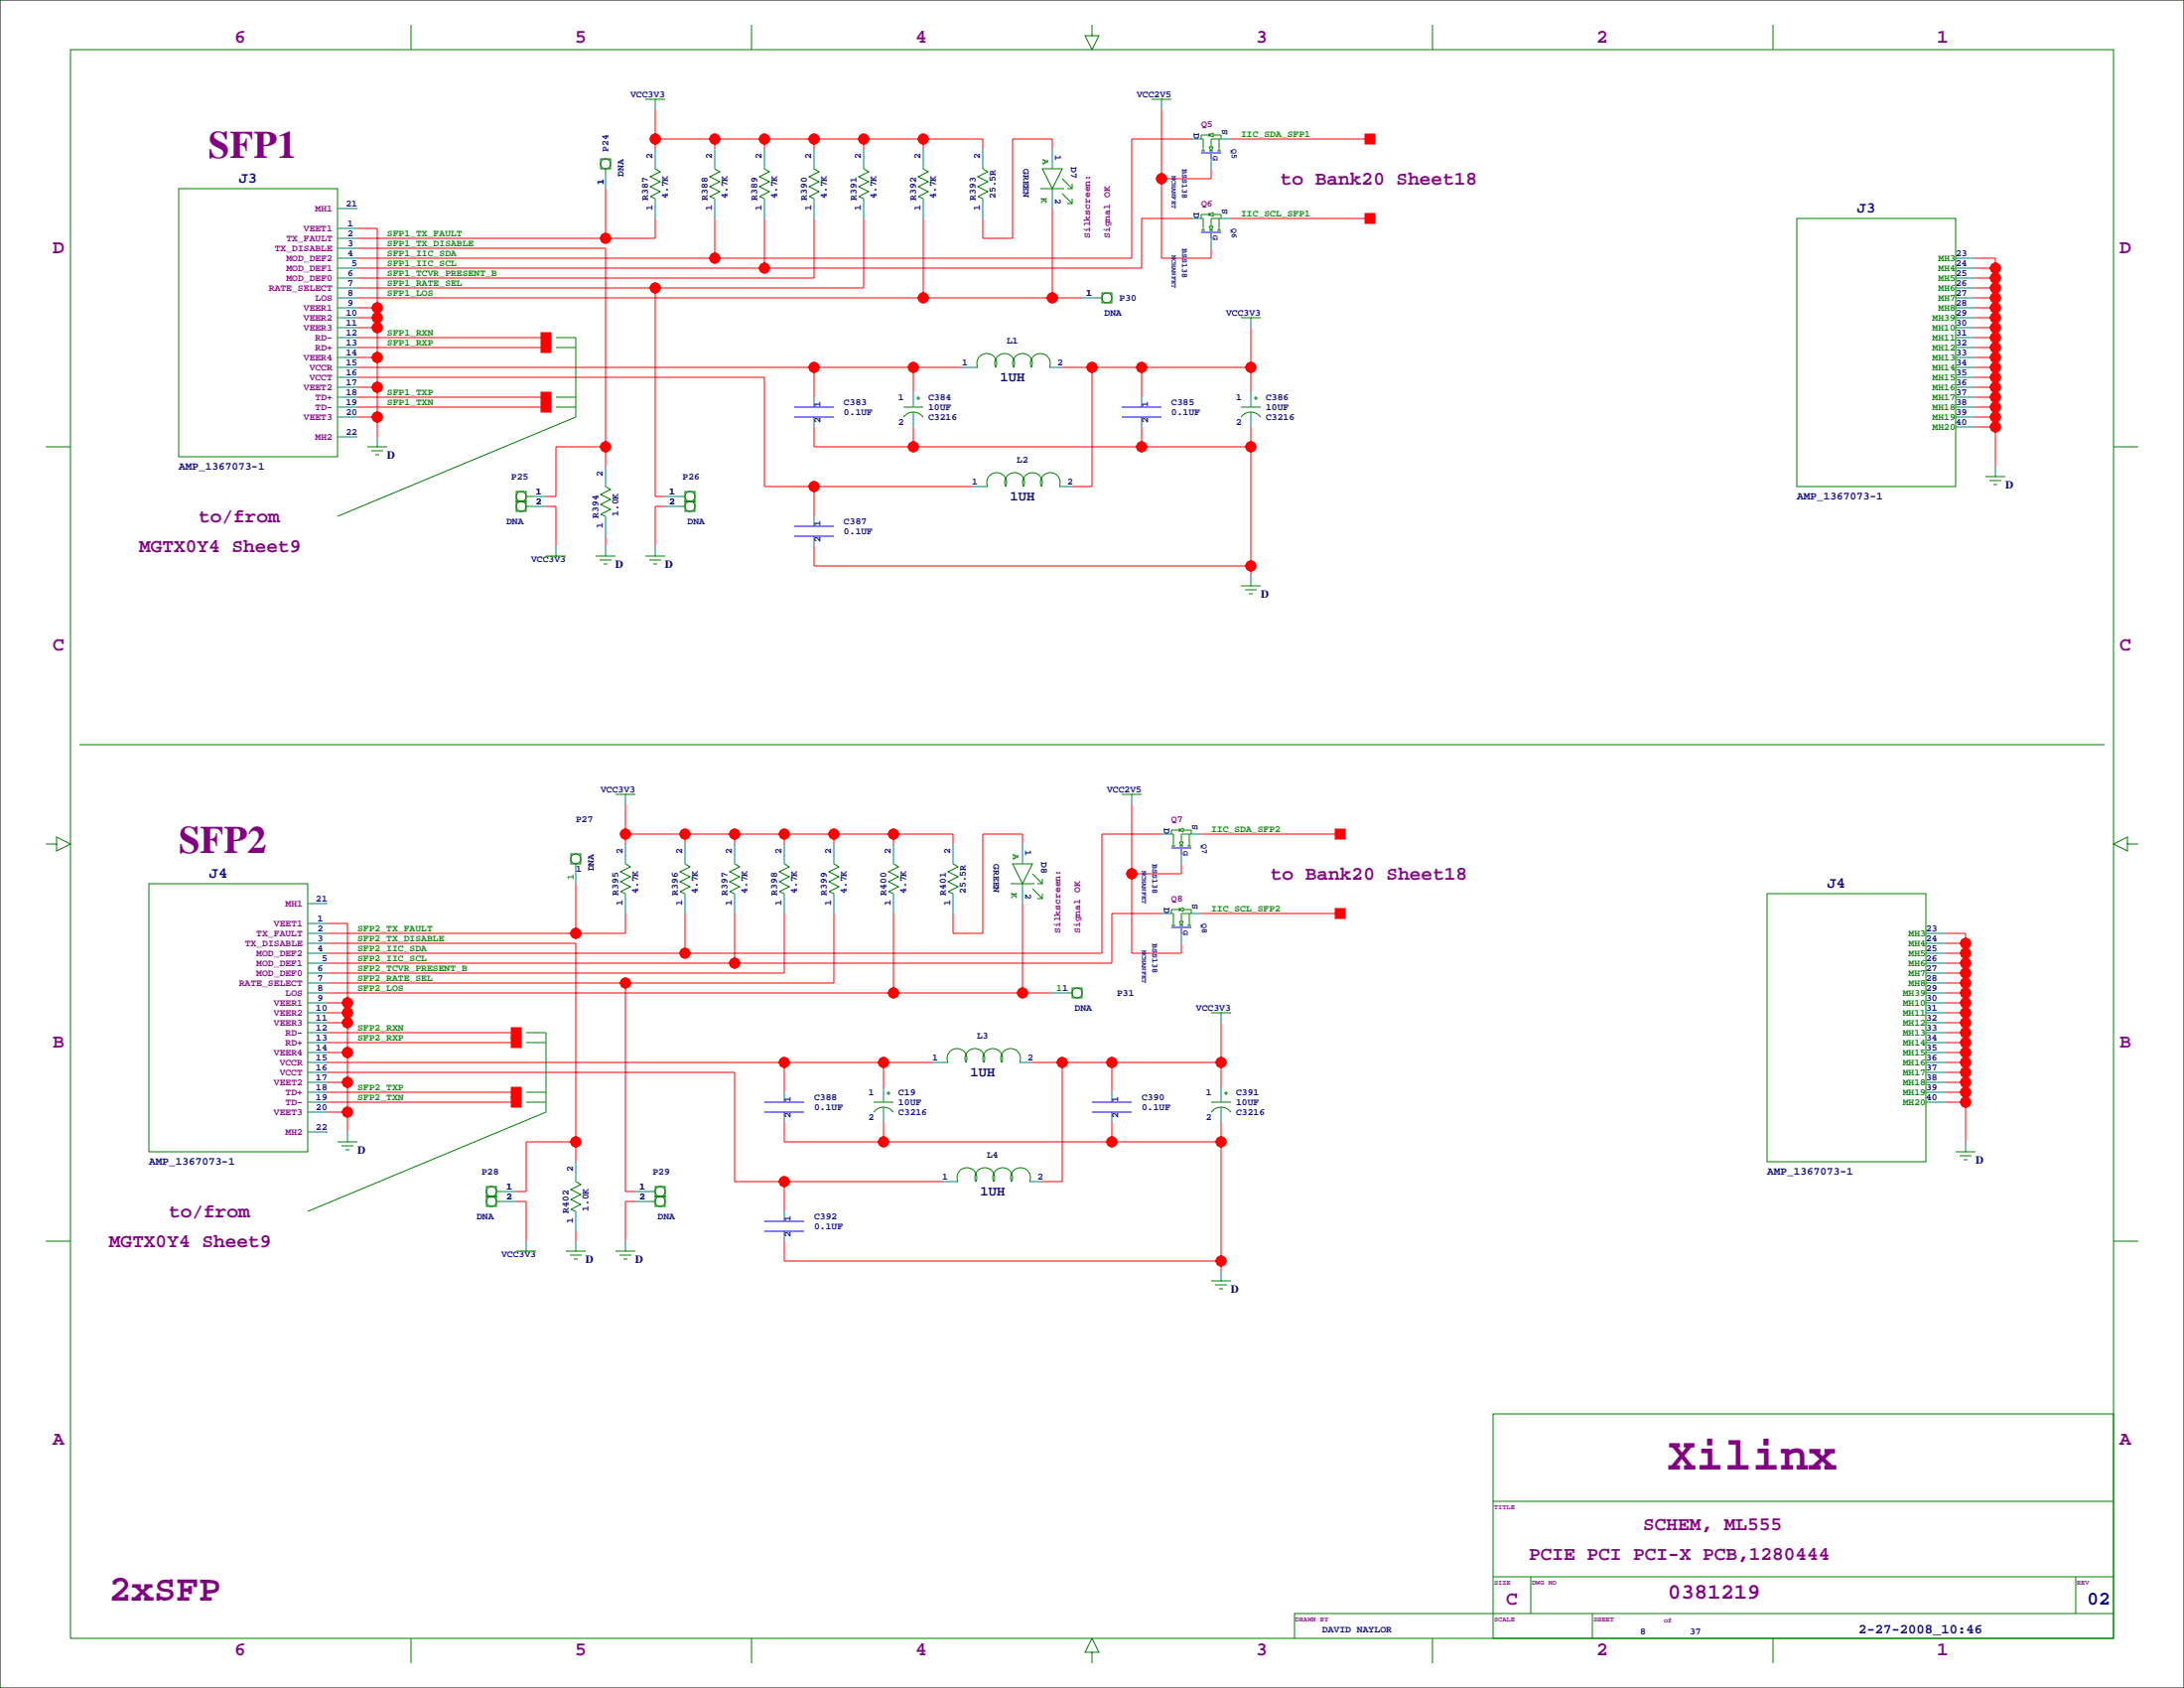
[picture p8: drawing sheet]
<svg xmlns="http://www.w3.org/2000/svg" width="559mm" height="432mm" viewBox="0 0 559 432" stroke-linecap="round" stroke-linejoin="round" font-family="sans-serif">
<path d="M0 0h558.8v431.8h-558.8z" fill="none" stroke="#000" stroke-width=".25"/>
<g fill="none" stroke="#f00" stroke-width=".25">
<path d="M167.6 35.6h83.9v2.5M167.6 27.9v10.2M182.9 35.6v2.5M195.6 35.6v2.5M208.3 35.6v2.5M221 35.6v2.5M236.2 35.6v2.5M269.2 38.1v-2.5h-10.1v25.4h-7.6v-5.1M297.2 27.9v38.1h12.7v-2.5M304.8 35.6h-15.2v30.4h-198.2M315 35.6h35.5M91.4 58.4h5.1v53.4"/>
<path d="M154.9 48.3v12.7M167.6 55.9v5.1h-76.2M182.9 55.9v10.1M195.6 55.9v12.7M208.3 55.9v15.2h-116.9M221 55.9v17.8h-129.6M236.2 55.9v20.3M269.2 53.3v22.9M304.8 55.9h-12.7v12.7h-200.7M309.9 43.2v2.5h-12.7M315 55.9h35.5M91.4 76.2h185.5"/>
<path d="M91.4 63.5h63.5v55.9M91.4 78.7h5.1M167.6 73.7v53.3h2.6M505.5 68.6h5M505.5 76.2h5M505.5 73.7h5M505.5 66h5v53.4M505.5 78.7h5M505.5 71.1h5M91.4 96.5h104.2v28h53.3M91.4 99.1h5.1M91.4 91.4h5.1"/>
<path d="M91.4 83.8h5.1M91.4 81.3h5.1M91.4 94h155M91.4 86.4h48.3M91.4 88.9h48.3M208.3 94v7.6M233.7 94v6.3M271.8 94h48.2M279.4 94v30.5h-5.1M292.1 94v7.6M320 83.8v16.5M505.5 99.1h5"/>
<path d="M505.5 91.4h5M505.5 83.8h5M505.5 81.3h5M505.5 94h5M505.5 86.4h5M505.5 88.9h5M505.5 96.5h5M91.4 106.7h5.1M91.4 101.6h48.3M91.4 104.1h48.3M154.9 114.3h-12.7v12.7h-2.5M208.3 109.2v5.1h111.7"/>
<path d="M233.7 109.2v5.1M292.1 109.2v5.1M320 109.2v38.1M505.5 106.7h5M505.5 101.6h5M505.5 104.1h5M505.5 109.2h5M139.7 129.5h2.5v10.2M154.9 137.2v2.5M170.2 129.5h-2.6v10.2M208.3 124.5v7.6M208.3 139.7v5.1h111.7"/>
<path d="M160 205.7v10.2M160 213.4h83.8v2.5M175.3 213.4v2.5M188 213.4v2.5M200.7 213.4v2.5M213.4 213.4v2.5M228.6 213.4v2.5M261.6 215.9v-2.5h-10.1v25.4h-7.7v-5.1M289.6 205.7v38.1h12.7v-2.5M297.2 213.4h-15.3v30.4h-198.1M307.3 213.4h35.6M83.8 236.2h5.1v53.4"/>
<path d="M147.3 226.1v12.7M160 233.7v5.1h-76.2M175.3 233.7v10.1M188 233.7v12.7M200.7 233.7v15.2h-116.9M213.4 233.7v17.8h-129.6M228.6 233.7v20.3M261.6 231.1v22.9M297.2 233.7h-12.7v12.7h-200.7M302.3 221v2.5h-12.7M307.3 233.7h35.6M497.8 238.8h5.1v53.3"/>
<path d="M83.8 241.3h63.5v55.9M83.8 259.1h5.1M83.8 256.5h5.1M83.8 254h185.4M160 251.5v53.3h2.6M497.8 243.8h5.1M497.8 259.1h5.1M497.8 256.5h5.1M497.8 241.3h5.1M497.8 246.4h5.1M497.8 251.5h5.1M497.8 254h5.1"/>
<path d="M497.8 248.9h5.1M83.8 274.3h104.2v28h53.3M83.8 276.9h5.1M83.8 269.2h5.1M83.8 261.6h5.1M83.8 271.8h155M83.8 264.2h48.3M83.8 266.7h48.3M83.8 279.4h48.3M200.7 271.8v7.6M226.1 271.8v6.3M264.2 271.8h48.2"/>
<path d="M271.8 271.8v30.5h-5.1M284.5 271.8v7.6M312.4 261.6v16.5M497.8 276.9h5.1M497.8 269.2h5.1M497.8 261.6h5.1M497.8 271.8h5.1M497.8 274.3h5.1M497.8 264.2h5.1M497.8 266.7h5.1M497.8 279.4h5.1M83.8 284.5h5.1"/>
<path d="M83.8 281.9h48.3M147.3 292.1h-12.7v12.7h-2.5M200.7 287v5.1h111.7M226.1 287v5.1M284.5 287v5.1M312.4 287v38.1M497.8 281.9h5.1M132.1 307.3h2.5v10.2M147.3 315v2.5M162.6 307.3h-2.6v10.2M200.7 302.3v7.6M200.7 317.5v5.1h111.7"/>
<circle cx="167.6" cy="35.6" r="1.27"/>
<circle cx="182.9" cy="35.6" r="1.27"/>
<circle cx="195.6" cy="35.6" r="1.27"/>
<circle cx="208.3" cy="35.6" r="1.27"/>
<circle cx="221" cy="35.6" r="1.27"/>
<circle cx="236.2" cy="35.6" r="1.27"/>
<circle cx="297.2" cy="45.7" r="1.27"/>
<circle cx="96.5" cy="78.7" r="1.27"/>
<circle cx="154.9" cy="61" r="1.27"/>
<circle cx="167.6" cy="73.7" r="1.27"/>
<circle cx="182.9" cy="66" r="1.27"/>
<circle cx="195.6" cy="68.6" r="1.27"/>
<circle cx="236.2" cy="76.2" r="1.27"/>
<circle cx="269.2" cy="76.2" r="1.27"/>
<circle cx="510.5" cy="78.7" r="1.27"/>
<circle cx="510.5" cy="73.7" r="1.27"/>
<circle cx="510.5" cy="71.1" r="1.27"/>
<circle cx="510.5" cy="76.2" r="1.27"/>
<circle cx="510.5" cy="68.6" r="1.27"/>
<circle cx="96.5" cy="91.4" r="1.27"/>
<circle cx="96.5" cy="81.3" r="1.27"/>
<circle cx="96.5" cy="83.8" r="1.27"/>
<circle cx="96.5" cy="99.1" r="1.27"/>
<circle cx="208.3" cy="94" r="1.27"/>
<circle cx="233.7" cy="94" r="1.27"/>
<circle cx="279.4" cy="94" r="1.27"/>
<circle cx="292.1" cy="94" r="1.27"/>
<circle cx="320" cy="94" r="1.27"/>
<circle cx="510.5" cy="81.3" r="1.27"/>
<circle cx="510.5" cy="91.4" r="1.27"/>
<circle cx="510.5" cy="94" r="1.27"/>
<circle cx="510.5" cy="99.1" r="1.27"/>
<circle cx="510.5" cy="86.4" r="1.27"/>
<circle cx="510.5" cy="83.8" r="1.27"/>
<circle cx="510.5" cy="96.5" r="1.27"/>
<circle cx="510.5" cy="88.9" r="1.27"/>
<circle cx="96.5" cy="106.7" r="1.27"/>
<circle cx="154.9" cy="114.3" r="1.27"/>
<circle cx="233.7" cy="114.3" r="1.27"/>
<circle cx="292.1" cy="114.3" r="1.27"/>
<circle cx="320" cy="114.3" r="1.27"/>
<circle cx="510.5" cy="104.1" r="1.27"/>
<circle cx="510.5" cy="106.7" r="1.27"/>
<circle cx="510.5" cy="109.2" r="1.27"/>
<circle cx="510.5" cy="101.6" r="1.27"/>
<circle cx="208.3" cy="124.5" r="1.27"/>
<circle cx="320" cy="144.8" r="1.27"/>
<circle cx="160" cy="213.4" r="1.27"/>
<circle cx="175.3" cy="213.4" r="1.27"/>
<circle cx="188" cy="213.4" r="1.27"/>
<circle cx="200.7" cy="213.4" r="1.27"/>
<circle cx="213.4" cy="213.4" r="1.27"/>
<circle cx="228.6" cy="213.4" r="1.27"/>
<circle cx="147.3" cy="238.8" r="1.27"/>
<circle cx="289.6" cy="223.5" r="1.27"/>
<circle cx="88.9" cy="259.1" r="1.27"/>
<circle cx="88.9" cy="256.5" r="1.27"/>
<circle cx="160" cy="251.5" r="1.27"/>
<circle cx="175.3" cy="243.8" r="1.27"/>
<circle cx="188" cy="246.4" r="1.27"/>
<circle cx="228.6" cy="254" r="1.27"/>
<circle cx="261.6" cy="254" r="1.27"/>
<circle cx="502.9" cy="246.4" r="1.27"/>
<circle cx="502.9" cy="243.8" r="1.27"/>
<circle cx="502.9" cy="254" r="1.27"/>
<circle cx="502.9" cy="259.1" r="1.27"/>
<circle cx="502.9" cy="248.9" r="1.27"/>
<circle cx="502.9" cy="256.5" r="1.27"/>
<circle cx="502.9" cy="251.5" r="1.27"/>
<circle cx="502.9" cy="241.3" r="1.27"/>
<circle cx="88.9" cy="261.6" r="1.27"/>
<circle cx="88.9" cy="269.2" r="1.27"/>
<circle cx="88.9" cy="276.9" r="1.27"/>
<circle cx="200.7" cy="271.8" r="1.27"/>
<circle cx="226.1" cy="271.8" r="1.27"/>
<circle cx="271.8" cy="271.8" r="1.27"/>
<circle cx="284.5" cy="271.8" r="1.27"/>
<circle cx="312.4" cy="271.8" r="1.27"/>
<circle cx="502.9" cy="266.7" r="1.27"/>
<circle cx="502.9" cy="271.8" r="1.27"/>
<circle cx="502.9" cy="261.6" r="1.27"/>
<circle cx="502.9" cy="279.4" r="1.27"/>
<circle cx="502.9" cy="274.3" r="1.27"/>
<circle cx="502.9" cy="269.2" r="1.27"/>
<circle cx="502.9" cy="276.9" r="1.27"/>
<circle cx="502.9" cy="264.2" r="1.27"/>
<circle cx="88.9" cy="284.5" r="1.27"/>
<circle cx="147.3" cy="292.1" r="1.27"/>
<circle cx="226.1" cy="292.1" r="1.27"/>
<circle cx="284.5" cy="292.1" r="1.27"/>
<circle cx="312.4" cy="292.1" r="1.27"/>
<circle cx="502.9" cy="281.9" r="1.27"/>
<circle cx="200.7" cy="302.3" r="1.27"/>
<circle cx="312.4" cy="322.6" r="1.27"/>
</g>
<g fill="#f00" stroke="#f00" stroke-width=".25">
<path d="M138.4 85.1h2.6v2.5h-2.6z" fill-rule="evenodd"/>
<path d="M138.4 87.6h2.6v2.6h-2.6z" fill-rule="evenodd"/>
<path d="M138.4 100.3h2.6v2.6h-2.6z" fill-rule="evenodd"/>
<path d="M138.4 102.9h2.6v2.5h-2.6z" fill-rule="evenodd"/>
<path d="M130.8 262.9h2.5v2.5h-2.5z" fill-rule="evenodd"/>
<path d="M130.8 265.4h2.5v2.6h-2.5z" fill-rule="evenodd"/>
<path d="M130.8 278.1h2.5v2.6h-2.5z" fill-rule="evenodd"/>
<path d="M130.8 280.7h2.5v2.5h-2.5z" fill-rule="evenodd"/>
<path d="M349.2 34.3h2.6v2.5h-2.6z" fill-rule="evenodd"/>
<path d="M349.2 54.6h2.6v2.5h-2.6z" fill-rule="evenodd"/>
<path d="M341.6 212.1h2.6v2.5h-2.6z" fill-rule="evenodd"/>
<path d="M341.6 232.4h2.6v2.5h-2.6z" fill-rule="evenodd"/>
<circle cx="195.6" cy="68.6" r="1.27"/>
<circle cx="228.6" cy="213.4" r="1.27"/>
<circle cx="213.4" cy="213.4" r="1.27"/>
<circle cx="200.7" cy="213.4" r="1.27"/>
<circle cx="188" cy="213.4" r="1.27"/>
<circle cx="160" cy="213.4" r="1.27"/>
<circle cx="175.3" cy="213.4" r="1.27"/>
<circle cx="289.6" cy="223.5" r="1.27"/>
<circle cx="226.1" cy="292.1" r="1.27"/>
<circle cx="284.5" cy="292.1" r="1.27"/>
<circle cx="312.4" cy="292.1" r="1.27"/>
<circle cx="312.4" cy="322.6" r="1.27"/>
<circle cx="88.9" cy="284.5" r="1.27"/>
<circle cx="88.9" cy="276.9" r="1.27"/>
<circle cx="88.9" cy="269.2" r="1.27"/>
<circle cx="88.9" cy="261.6" r="1.27"/>
<circle cx="88.9" cy="259.1" r="1.27"/>
<circle cx="88.9" cy="256.5" r="1.27"/>
<circle cx="271.8" cy="271.8" r="1.27"/>
<circle cx="284.5" cy="271.8" r="1.27"/>
<circle cx="312.4" cy="271.8" r="1.27"/>
<circle cx="226.1" cy="271.8" r="1.27"/>
<circle cx="200.7" cy="271.8" r="1.27"/>
<circle cx="200.7" cy="302.3" r="1.27"/>
<circle cx="236.2" cy="35.6" r="1.27"/>
<circle cx="221" cy="35.6" r="1.27"/>
<circle cx="208.3" cy="35.6" r="1.27"/>
<circle cx="195.6" cy="35.6" r="1.27"/>
<circle cx="182.9" cy="35.6" r="1.27"/>
<circle cx="167.6" cy="35.6" r="1.27"/>
<circle cx="236.2" cy="76.2" r="1.27"/>
<circle cx="269.2" cy="76.2" r="1.27"/>
<circle cx="167.6" cy="73.7" r="1.27"/>
<circle cx="154.9" cy="61" r="1.27"/>
<circle cx="297.2" cy="45.7" r="1.27"/>
<circle cx="182.9" cy="66" r="1.27"/>
<circle cx="320" cy="144.8" r="1.27"/>
<circle cx="320" cy="114.3" r="1.27"/>
<circle cx="292.1" cy="114.3" r="1.27"/>
<circle cx="233.7" cy="114.3" r="1.27"/>
<circle cx="96.5" cy="106.7" r="1.27"/>
<circle cx="96.5" cy="99.1" r="1.27"/>
<circle cx="96.5" cy="91.4" r="1.27"/>
<circle cx="96.5" cy="83.8" r="1.27"/>
<circle cx="96.5" cy="81.3" r="1.27"/>
<circle cx="96.5" cy="78.7" r="1.27"/>
<circle cx="320" cy="94" r="1.27"/>
<circle cx="279.4" cy="94" r="1.27"/>
<circle cx="292.1" cy="94" r="1.27"/>
<circle cx="233.7" cy="94" r="1.27"/>
<circle cx="208.3" cy="94" r="1.27"/>
<circle cx="154.9" cy="114.3" r="1.27"/>
<circle cx="208.3" cy="124.5" r="1.27"/>
<circle cx="147.3" cy="238.8" r="1.27"/>
<circle cx="147.3" cy="292.1" r="1.27"/>
<circle cx="175.3" cy="243.8" r="1.27"/>
<circle cx="188" cy="246.4" r="1.27"/>
<circle cx="160" cy="251.5" r="1.27"/>
<circle cx="228.6" cy="254" r="1.27"/>
<circle cx="261.6" cy="254" r="1.27"/>
<circle cx="510.5" cy="68.6" r="1.27"/>
<circle cx="510.5" cy="71.1" r="1.27"/>
<circle cx="510.5" cy="109.2" r="1.27"/>
<circle cx="510.5" cy="106.7" r="1.27"/>
<circle cx="510.5" cy="104.1" r="1.27"/>
<circle cx="510.5" cy="101.6" r="1.27"/>
<circle cx="510.5" cy="99.1" r="1.27"/>
<circle cx="510.5" cy="96.5" r="1.27"/>
<circle cx="510.5" cy="94" r="1.27"/>
<circle cx="510.5" cy="91.4" r="1.27"/>
<circle cx="510.5" cy="88.9" r="1.27"/>
<circle cx="510.5" cy="86.4" r="1.27"/>
<circle cx="510.5" cy="83.8" r="1.27"/>
<circle cx="510.5" cy="81.3" r="1.27"/>
<circle cx="510.5" cy="78.7" r="1.27"/>
<circle cx="510.5" cy="76.2" r="1.27"/>
<circle cx="510.5" cy="73.7" r="1.27"/>
<circle cx="502.9" cy="241.3" r="1.27"/>
<circle cx="502.9" cy="243.8" r="1.27"/>
<circle cx="502.9" cy="246.4" r="1.27"/>
<circle cx="502.9" cy="281.9" r="1.27"/>
<circle cx="502.9" cy="279.4" r="1.27"/>
<circle cx="502.9" cy="276.9" r="1.27"/>
<circle cx="502.9" cy="274.3" r="1.27"/>
<circle cx="502.9" cy="271.8" r="1.27"/>
<circle cx="502.9" cy="269.2" r="1.27"/>
<circle cx="502.9" cy="266.7" r="1.27"/>
<circle cx="502.9" cy="264.2" r="1.27"/>
<circle cx="502.9" cy="261.6" r="1.27"/>
<circle cx="502.9" cy="259.1" r="1.27"/>
<circle cx="502.9" cy="256.5" r="1.27"/>
<circle cx="502.9" cy="254" r="1.27"/>
<circle cx="502.9" cy="251.5" r="1.27"/>
<circle cx="502.9" cy="248.9" r="1.27"/>
</g>
<g fill="none" stroke="#008080" stroke-width=".25">
<path d="M167.6 25.4v2.5M167.6 38.1v5.1M182.9 38.1v5.1M195.6 38.1v5.1M208.3 38.1v5.1M221 38.1v5.1M236.2 38.1v5.1M251.5 38.1v5.1M269.2 38.1v5.1M297.2 25.4v2.5M304.8 35.6h2.5M312.4 35.6h2.6"/>
<path d="M86.4 58.4h5M86.4 53.3h5M154.9 44.4v3.9M167.6 50.8v5.1M182.9 50.8v5.1M195.6 50.8v5.1M208.3 50.8v5.1M221 50.8v5.1M236.2 50.8v5.1M251.5 50.8v5.1M269.2 48.3v5M304.8 55.9h2.5"/>
<path d="M309.9 40.6v2.6M312.4 55.9h2.6M86.4 76.2h5M86.4 63.5h5M86.4 66h5M86.4 61h5M86.4 68.6h5M86.4 71.1h5M86.4 73.7h5M86.4 78.7h5M276.9 76.2h3.8M309.9 61v2.5"/>
<path d="M500.4 76.2h5.1M500.4 66h5.1M500.4 68.6h5.1M500.4 71.1h5.1M500.4 73.7h5.1M500.4 78.7h5.1M86.4 94h5M86.4 81.3h5M86.4 83.8h5M86.4 86.4h5M86.4 88.9h5M86.4 91.4h5"/>
<path d="M86.4 96.5h5M86.4 99.1h5M246.4 94h3.5M268.7 94h3.1M320 81.3v2.5M500.4 94h5.1M500.4 81.3h5.1M500.4 83.8h5.1M500.4 86.4h5.1M500.4 88.9h5.1M500.4 91.4h5.1M500.4 96.5h5.1"/>
<path d="M500.4 99.1h5.1M86.4 101.6h5M86.4 104.1h5M86.4 106.7h5M86.4 111.8h5M96.5 111.8v2.5M154.9 119.4v5.1M208.3 101.6v2.5M208.3 106.7v2.5M233.7 100.3v3.8M233.7 105.4v3.8M292.1 101.6v2.5"/>
<path d="M292.1 106.7v2.5M320 100.3v3.8M320 105.4v3.8M500.4 101.6h5.1M500.4 104.1h5.1M500.4 106.7h5.1M500.4 109.2h5.1M510.5 119.4v2.5M135.9 127h3.8M135.9 129.5h3.8M142.2 139.7v2.5M154.9 132.1v5.1"/>
<path d="M154.9 139.7v2.5M167.6 139.7v2.5M170.2 127h3.8M170.2 129.5h3.8M208.3 132.1v2.5M208.3 137.2v2.5M248.9 124.5h3.6M271.3 124.5h3M320 147.3v2.6M160 203.2v2.5M160 215.9v5.1M175.3 215.9v5.1"/>
<path d="M188 215.9v5.1M200.7 215.9v5.1M213.4 215.9v5.1M228.6 215.9v5.1M243.8 215.9v5.1M261.6 215.9v5.1M289.6 203.2v2.5M297.2 213.4h2.5M302.3 218.4v2.6M304.8 213.4h2.5M78.7 238.8h5.1M78.7 236.2h5.1"/>
<path d="M78.7 231.1h5.1M147.3 222.2v3.9M160 228.6v5.1M175.3 228.6v5.1M188 228.6v5.1M200.7 228.6v5.1M213.4 228.6v5.1M228.6 228.6v5.1M243.8 228.6v5.1M261.6 226.1v5M297.2 233.7h2.5M302.3 238.8v2.5"/>
<path d="M304.8 233.7h2.5M492.8 238.8h5M78.7 241.3h5.1M78.7 243.8h5.1M78.7 246.4h5.1M78.7 248.9h5.1M78.7 251.5h5.1M78.7 254h5.1M78.7 256.5h5.1M78.7 259.1h5.1M269.2 254h3.8M312.4 259.1v2.5"/>
<path d="M492.8 241.3h5M492.8 243.8h5M492.8 246.4h5M492.8 248.9h5M492.8 251.5h5M492.8 254h5M492.8 256.5h5M492.8 259.1h5M78.7 261.6h5.1M78.7 264.2h5.1M78.7 266.7h5.1M78.7 269.2h5.1"/>
<path d="M78.7 271.8h5.1M78.7 274.3h5.1M78.7 276.9h5.1M78.7 279.4h5.1M200.7 279.4v2.5M226.1 278.1v3.8M238.8 271.8h3.5M261.1 271.8h3.1M284.5 279.4v2.5M312.4 278.1v3.8M492.8 261.6h5M492.8 264.2h5"/>
<path d="M492.8 266.7h5M492.8 269.2h5M492.8 271.8h5M492.8 274.3h5M492.8 276.9h5M492.8 279.4h5M78.7 281.9h5.1M78.7 284.5h5.1M78.7 289.6h5.1M88.9 289.6v2.5M147.3 297.2v5.1M200.7 284.5v2.5"/>
<path d="M226.1 283.2v3.8M284.5 284.5v2.5M312.4 283.2v3.8M492.8 281.9h5M502.9 292.1v2.5M128.3 304.8h3.8M128.3 307.3h3.8M134.6 317.5v2.5M147.3 309.9v5.1M147.3 317.5v2.5M160 317.5v2.5M162.6 304.8h3.8"/>
<path d="M162.6 307.3h3.8M200.7 309.9v2.5M200.7 315v2.5M241.3 302.3h3.6M263.7 302.3h3M312.4 325.1v2.6"/>
</g>
<g fill="none" stroke="#008000" stroke-width=".25">
<path d="M18 12.7h522.8v406.4h-522.8zM105.2 6.3v6.4M192.3 6.3v6.4M279.4 6.3v2.8h1.8l-1.8 3.6-1.8-3.6h1.8M366.5 6.3v6.4M453.6 6.3v6.4M165.1 25.4h5.1M167.6 25.4h.1M294.6 25.4h5.1M297.2 25.4h.1M307.3 38.6h1.1M309.4 34.5h-2.1v1.1h.5v3"/>
<path d="M309.4 37.6h1l-.5 1zM309.4 34.5l1-.5v1.1zM309.4 34v1.1M309.4 38.6h1M310.4 34.5h2v1.1h-2.5v2M311.4 38.6h1M311.9 35.6v3M45.7 48.3h40.7v68.5h-40.7zM153.7 40.6h2.5v2.6h-2.5zM154.9 43.2v1.2M167.6 43.2l1.3 .7-2.5 1.3 2.5 1.3-2.5 1.3 2.5 1.2-2.5 1.3 1.2 .5M182.9 43.2l1.2 .7-2.5 1.3 2.5 1.3-2.5 1.3 2.5 1.2-2.5 1.3 1.3 .5"/>
<path d="M195.6 43.2l1.2 .7-2.5 1.3 2.5 1.3-2.5 1.3 2.5 1.2-2.5 1.3 1.3 .5M208.3 43.2l1.2 .7-2.5 1.3 2.5 1.3-2.5 1.3 2.5 1.2-2.5 1.3 1.3 .5M221 43.2l1.2 .7-2.5 1.3 2.5 1.3-2.5 1.3 2.5 1.2-2.5 1.3 1.3 .5M236.2 43.2l1.3 .7-2.6 1.3 2.6 1.3-2.6 1.3 2.6 1.2-2.6 1.3 1.3 .5M251.5 43.2l1.2 .7-2.5 1.3 2.5 1.3-2.5 1.3 2.5 1.2-2.5 1.3 1.3 .5M266.2 48.3h6.1M266.7 43.2h5.1l-2.6 5.1zM271.8 45.7l2.5 2.6M271.8 49.5l2.5 2.6M274.3 47v1.3h-1.3M274.3 50.8v1.3h-1.3M307.3 58.9h1.1"/>
<path d="M309.4 54.9h-2.1v1h.5v3M309.4 54.9l1-.5v1zM309.4 54.4v1M309.4 57.9h1l-.5 1zM309.4 58.9h1M310.4 54.9h2v1h-2.5v2M311.4 58.9h1M311.9 55.9v3M459.7 55.9h40.7v68.6h-40.7zM280.7 76.2h1.2M281.9 74.9h2.6v2.6h-2.6zM142.2 86.4h5.1v20.3l-60.9 25.4"/>
<path d="M142.2 88.9h5.1M249.9 94h.3M250.2 94a2.54 2.54 0 0 1 2.3-3.6 2.54 2.54 0 0 1 2.3 3.6M254.7 94a2.54 2.54 0 0 1 2.3-3.6 2.54 2.54 0 0 1 2.4 3.6M259.3 94a2.54 2.54 0 0 1 2.3-3.6 2.54 2.54 0 0 1 2.3 3.6M263.9 94a2.54 2.54 0 0 1 2.3-3.6 2.54 2.54 0 0 1 2.3 3.6M268.5 94h.2M317.5 81.3h5.1M320 81.3h.1M11.7 114.3h6.3M94 114.3h5.1M95 115.3h3"/>
<path d="M96 116.3h1M96.5 114.3h.1M142.2 104.1h5.1M142.2 101.6h5.1M231.1 104.1h5.1M231.2 106.7a3 3 0 0 1 5 0M234.4 101.9h1.1M234.9 101.3v1.1M317.5 104.1h5.1M317.5 106.7a3 3 0 0 1 5 0M320.8 101.9h1M321.3 101.3v1.1"/>
<path d="M540.8 114.3h6.3M132.1 128.3h2.5v2.5h-2.5zM132.1 125.7h2.5v2.6h-2.5zM134.6 129.5h1.3M134.6 127h1.3M154.9 124.5l1.3 .7-2.5 1.3 2.5 1.3-2.5 1.2 2.5 1.3-2.5 1.3 1.2 .5M174 129.5h1.3M174 127h1.3M175.3 128.3h2.5v2.5h-2.5zM175.3 125.7h2.5v2.6h-2.5zM252.5 124.5h.2M252.7 124.5a2.54 2.54 0 0 1 2.3-3.6 2.54 2.54 0 0 1 2.3 3.6"/>
<path d="M257.3 124.5a2.54 2.54 0 0 1 2.3-3.6 2.54 2.54 0 0 1 2.3 3.6M261.8 124.5a2.54 2.54 0 0 1 2.4-3.6 2.54 2.54 0 0 1 2.3 3.6M266.4 124.5a2.54 2.54 0 0 1 2.3-3.6 2.54 2.54 0 0 1 2.4 3.6M271 124.5h.3M508 121.9h5.1M509 122.9h3.1M510 124h1M510.5 121.9h.1M139.7 142.2h5.1M142.2 142.2h.1M152.4 142.2h5.1M153.4 143.3h3.1"/>
<path d="M154.4 144.3h1M154.9 142.2h.1M165.1 142.2h5.1M166.1 143.3h3.1M167.1 144.3h1M167.6 142.2h.1M317.5 149.9h5.1M318.5 150.9h3.1M319.5 151.9h1M320 149.9h.1M20.3 190.5h518.2M11.7 215.9h2.8v-1.8l3.5 1.8-3.5 1.8v-1.8"/>
<path d="M146 218.4h2.6v2.6h-2.6zM157.5 203.2h5.1M160 203.2h.1M287 203.2h5.1M289.6 203.2h.1M299.7 216.4h1M301.8 212.3h-2.1v1.1h.5v3M301.8 215.4h1l-.5 1zM301.8 212.3l1-.5v1.1zM301.8 211.8v1.1M301.8 216.4h1M302.8 212.3h2v1.1h-2.5v2"/>
<path d="M303.8 216.4h1M304.3 213.4v3M544.3 215.9v-1.8l-3.5 1.8 3.5 1.8v-1.8h2.8M38.1 226.1h40.6v68.5h-40.6zM147.3 221v1.2M160 221l1.3 .7-2.6 1.3 2.6 1.3-2.6 1.3 2.6 1.2-2.6 1.3 1.3 .5M175.3 221l1.2 .7-2.5 1.3 2.5 1.3-2.5 1.3 2.5 1.2-2.5 1.3 1.3 .5M188 221l1.2 .7-2.5 1.3 2.5 1.3-2.5 1.3 2.5 1.2-2.5 1.3 1.3 .5M200.7 221l1.2 .7-2.5 1.3 2.5 1.3-2.5 1.3 2.5 1.2-2.5 1.3 1.3 .5M213.4 221l1.2 .7-2.5 1.3 2.5 1.3-2.5 1.3 2.5 1.2-2.5 1.3 1.3 .5M228.6 221l1.3 .7-2.6 1.3 2.6 1.3-2.6 1.3 2.6 1.2-2.6 1.3 1.3 .5M243.8 221l1.3 .7-2.5 1.3 2.5 1.3-2.5 1.3 2.5 1.2-2.5 1.3 1.2 .5"/>
<path d="M258.6 226.1h6.1M259.1 221h5.1l-2.6 5.1zM264.2 223.5l2.5 2.6M264.2 227.3l2.5 2.6M266.7 224.8v1.3h-1.3M266.7 228.6v1.3h-1.3M299.7 236.7h1M301.8 232.7h-2.1v1h.5v3M301.8 232.7l1-.5v1zM301.8 232.2v1M301.8 235.7h1l-.5 1zM301.8 236.7h1"/>
<path d="M302.8 232.7h2v1h-2.5v2M303.8 236.7h1M304.3 233.7v3M452.1 228.6h40.7v68.6h-40.7zM273 254h1.3M274.3 252.7h2.6v2.6h-2.6zM309.9 259.1h5.1M312.4 259.1h.1M134.6 264.2h5.1v20.3l-61 25.4M134.6 266.7h5.1M134.6 279.4h5.1M226.8 279.7h1"/>
<path d="M227.3 279.1v1.1M242.3 271.8h.3M242.5 271.8a2.54 2.54 0 0 1 2.4-3.6 2.54 2.54 0 0 1 2.3 3.6M247.1 271.8a2.54 2.54 0 0 1 2.3-3.6 2.54 2.54 0 0 1 2.3 3.6M251.7 271.8a2.54 2.54 0 0 1 2.3-3.6 2.54 2.54 0 0 1 2.3 3.6M256.3 271.8a2.54 2.54 0 0 1 2.3-3.6 2.54 2.54 0 0 1 2.3 3.6M260.9 271.8h.2M313.2 279.7h1M313.7 279.1v1.1M86.4 292.1h5M87.4 293.1h3M88.4 294.1h1"/>
<path d="M88.9 292.1h.1M134.6 281.9h5.1M223.5 281.9h5.1M223.6 284.5a3 3 0 0 1 5 0M309.9 281.9h5.1M309.9 284.5a3 3 0 0 1 5 0M500.4 294.6h5.1M501.4 295.7h3M502.4 296.7h1M502.9 294.6h.1M11.7 317.5h6.3M124.5 306.1h2.5v2.5h-2.5z"/>
<path d="M124.5 303.5h2.5v2.6h-2.5zM127 307.3h1.3M127 304.8h1.3M147.3 302.3l1.3 .7-2.6 1.3 2.6 1.3-2.6 1.2 2.6 1.3-2.6 1.3 1.3 .5M166.4 307.3h1.2M166.4 304.8h1.2M167.6 306.1h2.6v2.5h-2.6zM167.6 303.5h2.6v2.6h-2.6zM244.9 302.3h.2M245.1 302.3a2.54 2.54 0 0 1 2.3-3.6 2.54 2.54 0 0 1 2.3 3.6M249.6 302.3a2.54 2.54 0 0 1 2.4-3.6 2.54 2.54 0 0 1 2.3 3.6M254.2 302.3a2.54 2.54 0 0 1 2.3-3.6 2.54 2.54 0 0 1 2.4 3.6"/>
<path d="M258.8 302.3a2.54 2.54 0 0 1 2.3-3.6 2.54 2.54 0 0 1 2.3 3.6M263.4 302.3h.3M540.8 317.5h6.3M132.1 320h5.1M134.6 320h.1M144.8 320h5.1M145.8 321.1h3M146.8 322.1h1M147.3 320h.1M157.5 320h5.1M158.5 321.1h3M159.5 322.1h1"/>
<path d="M160 320h.1M309.9 327.7h5.1M310.9 328.7h3M311.9 329.7h1M312.4 327.7h.1M382 361.7h158.8v57.4h-158.8zM382 384h158.8M105.2 419.1v6.3M192.3 419.1v6.3M366.5 419.1v6.3M382 403.4h158.8M391.7 403.4v9.3"/>
<path d="M407.4 412.7v6.4M453.6 419.1v6.3M531.1 403.4v9.3M540.8 412.7h-209.6v6.4M279.4 422.7h1.8l-1.8-3.6-1.8 3.6h1.8v2.7"/>
<circle cx="154.9" cy="41.9" r="1.27"/>
<circle cx="283.2" cy="76.2" r="1.27"/>
<circle cx="133.3" cy="129.5" r="1.27"/>
<circle cx="133.3" cy="127" r="1.27"/>
<circle cx="176.5" cy="129.5" r="1.27"/>
<circle cx="176.5" cy="127" r="1.27"/>
<circle cx="147.3" cy="219.7" r="1.27"/>
<circle cx="275.6" cy="254" r="1.27"/>
<circle cx="125.7" cy="304.8" r="1.27"/>
<circle cx="125.7" cy="307.3" r="1.27"/>
<circle cx="168.9" cy="304.8" r="1.27"/>
<circle cx="168.9" cy="307.3" r="1.27"/>
</g>
<g fill="none" stroke="#00f" stroke-width=".25">
<path d="M307.3 39.1h5.1M309.9 39.1v1.5M307.3 59.4h5.1M309.9 59.4v1.6M203.2 104.1h10.2M203.2 106.7h10.2M287 104.1h10.2M287 106.7h10.2M203.2 134.6h10.2M203.2 137.2h10.2M299.7 216.9h5.1M302.3 216.9v1.5"/>
<path d="M299.7 237.2h5.1M302.3 237.2v1.6M195.6 281.9h10.1M195.6 284.5h10.1M279.4 281.9h10.2M279.4 284.5h10.2M195.6 312.4h10.1M195.6 315h10.1"/>
</g>
<text font-size="12" fill="#800080" x="426.7" y="376">Xilinx</text>
<g font-size="9.9" fill="#800080">
<text x="53.3" y="40.3">SFP1</text>
<text x="45.7" y="218.1">SFP2</text>
</g>
<text font-size="9.5" fill="#800080" x="27.9" y="409.5">2xSFP</text>
<text font-size="5.6" fill="#800080" x="426.7" y="409.1">0381219</text>
<g font-size="4.9" fill="#800080">
<text x="60" y="11">6</text>
<text x="147.1" y="11">5</text>
<text x="234.2" y="11">4</text>
<text x="321.4" y="11">3</text>
<text x="408.5" y="11">2</text>
<text x="495.6" y="11">1</text>
<text x="327.7" y="47.3">to Bank20 Sheet18</text>
<text x="13.5" y="64.9">D</text>
<text x="542.3" y="64.9">D</text>
<text x="50.8" y="133.6">to/from</text>
<text x="35.6" y="141.2">MGTX0Y4 Sheet9</text>
<text x="13.5" y="166.5">C</text>
<text x="542.3" y="166.5">C</text>
<text x="325.1" y="225.1">to Bank20 Sheet18</text>
<text x="13.5" y="268.1">B</text>
<text x="542.3" y="268.1">B</text>
<text x="43.2" y="311.4">to/from</text>
<text x="27.9" y="319">MGTX0Y4 Sheet9</text>
<text x="13.5" y="369.7">A</text>
<text x="542.3" y="369.7">A</text>
<text x="420.4" y="391.4">SCHEM, ML555</text>
<text x="391.2" y="399">PCIE PCI PCI-X PCB,1280444</text>
<text x="385.4" y="410.6">C</text>
<text x="60" y="423.5">6</text>
<text x="147.1" y="423.5">5</text>
<text x="234.2" y="423.5">4</text>
<text x="321.4" y="423.5">3</text>
<text x="408.5" y="423.5">2</text>
<text x="495.6" y="423.5">1</text>
</g>
<text font-size="4.9" fill="#000080" x="534" y="410.6">02</text>
<g font-size="3.9" fill="#000080">
<text x="61.2" y="46.8">J3</text>
<text x="475.2" y="54.4">J3</text>
<text x="53.6" y="224.6">J4</text>
<text x="467.6" y="227.2">J4</text>
</g>
<g font-size="3.5" fill="#000080">
<text x="255.9" y="97.5">1UH</text>
<text x="258.4" y="128">1UH</text>
<text x="248.3" y="275.3">1UH</text>
<text x="250.8" y="305.8">1UH</text>
<text x="475.5" y="417.9">2-27-2008_10:46</text>
</g>
<g font-size="2.8" fill="#000080">
<text x="99.1" y="117.3">D</text>
<text x="45.7" y="120.1">AMP_1367073-1</text>
<text x="513.1" y="124.9">D</text>
<text x="459.7" y="127.7">AMP_1367073-1</text>
<text x="157.5" y="145.2">D</text>
<text x="170.2" y="145.2">D</text>
<text x="322.6" y="152.8">D</text>
<text x="38.1" y="297.9">AMP_1367073-1</text>
<text x="91.4" y="295.1">D</text>
<text x="505.5" y="297.6">D</text>
<text x="452.1" y="300.4">AMP_1367073-1</text>
<text x="149.9" y="323">D</text>
<text x="162.6" y="323">D</text>
<text x="315" y="330.6">D</text>
</g>
<g font-size="2.5" fill="#000080">
<text x="161.3" y="24.9">VCC3V3</text>
<text x="290.8" y="24.9">VCC2V5</text>
<text x="305.4" y="34.1" transform="rotate(90 305.4 34.1)">D</text>
<text x="314" y="34.5" transform="rotate(-90 314 34.5)">S</text>
<text x="155.6" y="38.7" transform="rotate(-90 155.6 38.7)">P24</text>
<text x="166.9" y="40.6" transform="rotate(-90 166.9 40.6)">2</text>
<text x="182.1" y="40.6" transform="rotate(-90 182.1 40.6)">2</text>
<text x="194.8" y="40.6" transform="rotate(-90 194.8 40.6)">2</text>
<text x="207.5" y="40.6" transform="rotate(-90 207.5 40.6)">2</text>
<text x="220.2" y="40.6" transform="rotate(-90 220.2 40.6)">2</text>
<text x="235.5" y="40.6" transform="rotate(-90 235.5 40.6)">2</text>
<text x="250.7" y="40.6" transform="rotate(-90 250.7 40.6)">2</text>
<text x="270" y="39.7" transform="rotate(90 270 39.7)">1</text>
<text x="159.5" y="45.1" transform="rotate(-90 159.5 45.1)">DNA</text>
<text x="261.8" y="43.2" transform="rotate(90 261.8 43.2)">GREEN</text>
<text x="274" y="42.7" transform="rotate(90 274 42.7)">D7</text>
<text x="88.5" y="52.8">21</text>
<text x="165.8" y="51.2" transform="rotate(-90 165.8 51.2)">R387</text>
<text x="166.9" y="53.8" transform="rotate(-90 166.9 53.8)">1</text>
<text x="170.9" y="50.8" transform="rotate(-90 170.9 50.8)">4.7K</text>
<text x="181" y="51.2" transform="rotate(-90 181 51.2)">R388</text>
<text x="182.1" y="53.8" transform="rotate(-90 182.1 53.8)">1</text>
<text x="186.1" y="50.8" transform="rotate(-90 186.1 50.8)">4.7K</text>
<text x="193.7" y="51.2" transform="rotate(-90 193.7 51.2)">R389</text>
<text x="194.8" y="53.8" transform="rotate(-90 194.8 53.8)">1</text>
<text x="198.8" y="50.8" transform="rotate(-90 198.8 50.8)">4.7K</text>
<text x="206.4" y="51.2" transform="rotate(-90 206.4 51.2)">R390</text>
<text x="207.5" y="53.8" transform="rotate(-90 207.5 53.8)">1</text>
<text x="211.5" y="50.8" transform="rotate(-90 211.5 50.8)">4.7K</text>
<text x="219.1" y="51.2" transform="rotate(-90 219.1 51.2)">R391</text>
<text x="220.2" y="53.8" transform="rotate(-90 220.2 53.8)">1</text>
<text x="224.2" y="50.8" transform="rotate(-90 224.2 50.8)">4.7K</text>
<text x="234.4" y="51.2" transform="rotate(-90 234.4 51.2)">R392</text>
<text x="235.5" y="53.8" transform="rotate(-90 235.5 53.8)">1</text>
<text x="239.5" y="50.8" transform="rotate(-90 239.5 50.8)">4.7K</text>
<text x="249.6" y="51.2" transform="rotate(-90 249.6 51.2)">R393</text>
<text x="250.7" y="53.8" transform="rotate(-90 250.7 53.8)">1</text>
<text x="254.7" y="50.8" transform="rotate(-90 254.7 50.8)">25.5R</text>
<text x="270" y="50.8" transform="rotate(90 270 50.8)">2</text>
<text x="88.9" y="57.9">1</text>
<text x="305.4" y="54.4" transform="rotate(90 305.4 54.4)">D</text>
<text x="314" y="54.8" transform="rotate(-90 314 54.8)">S</text>
<text x="88.9" y="63">3</text>
<text x="88.9" y="65.5">4</text>
<text x="88.9" y="60.5">2</text>
<text x="500.4" y="65.5">23</text>
<text x="88.9" y="70.6">6</text>
<text x="90" y="68.1">5</text>
<text x="500.4" y="68.1">24</text>
<text x="500.4" y="70.6">25</text>
<text x="88.9" y="73.2">7</text>
<text x="88.9" y="75.7">8</text>
<text x="286.4" y="76.9">P30</text>
<text x="500.4" y="73.2">26</text>
<text x="500.4" y="75.7">27</text>
<text x="88.5" y="80.8">10</text>
<text x="88.5" y="83.3">11</text>
<text x="88.9" y="78.2">9</text>
<text x="282.6" y="80.8">DNA</text>
<text x="313.7" y="80.8">VCC3V3</text>
<text x="500.4" y="78.2">28</text>
<text x="500.4" y="80.8">29</text>
<text x="500.4" y="83.3">30</text>
<text x="88.5" y="85.9">12</text>
<text x="88.5" y="88.4">13</text>
<text x="257.6" y="87.9">L1</text>
<text x="500.4" y="85.9">31</text>
<text x="500.4" y="88.4">32</text>
<text x="88.5" y="90.9">14</text>
<text x="88.5" y="93.5">15</text>
<text x="246.2" y="93.4">1</text>
<text x="270.5" y="93.4">2</text>
<text x="500.4" y="90.9">33</text>
<text x="500.4" y="93.5">34</text>
<text x="88.5" y="96">16</text>
<text x="88.5" y="98.6">17</text>
<text x="88.5" y="101.1">18</text>
<text x="500.4" y="96">35</text>
<text x="500.4" y="98.6">36</text>
<text x="500.4" y="101.1">37</text>
<text x="88.5" y="103.6">19</text>
<text x="88.5" y="106.2">20</text>
<text x="209.9" y="104.1" transform="rotate(-90 209.9 104.1)">1</text>
<text x="215.9" y="103.6">C383</text>
<text x="215.9" y="106.2">0.1UF</text>
<text x="229.9" y="102.4">1</text>
<text x="237.5" y="107.4">C3216</text>
<text x="237.5" y="102.4">C384</text>
<text x="237.5" y="104.9">10UF</text>
<text x="293.7" y="104.1" transform="rotate(-90 293.7 104.1)">1</text>
<text x="299.7" y="103.6">C385</text>
<text x="299.7" y="106.2">0.1UF</text>
<text x="316.2" y="102.4">1</text>
<text x="323.9" y="107.4">C3216</text>
<text x="323.9" y="102.4">C386</text>
<text x="323.9" y="104.9">10UF</text>
<text x="500.4" y="103.6">38</text>
<text x="500.4" y="106.2">39</text>
<text x="88.5" y="111.3">22</text>
<text x="209.9" y="108.2" transform="rotate(-90 209.9 108.2)">2</text>
<text x="229.9" y="108.7">2</text>
<text x="293.7" y="108.2" transform="rotate(-90 293.7 108.2)">2</text>
<text x="316.2" y="108.7">2</text>
<text x="500.4" y="108.7">40</text>
<text x="260.1" y="118.4">L2</text>
<text x="130.8" y="122.6">P25</text>
<text x="154.2" y="121.9" transform="rotate(-90 154.2 121.9)">2</text>
<text x="174.6" y="122.6">P26</text>
<text x="248.7" y="123.9">1</text>
<text x="273.1" y="123.9">2</text>
<text x="129.5" y="134.1">DNA</text>
<text x="153.1" y="132.5" transform="rotate(-90 153.1 132.5)">R394</text>
<text x="154.2" y="135.1" transform="rotate(-90 154.2 135.1)">1</text>
<text x="158.2" y="132.1" transform="rotate(-90 158.2 132.1)">1.0K</text>
<text x="175.9" y="134.1">DNA</text>
<text x="209.9" y="134.6" transform="rotate(-90 209.9 134.6)">1</text>
<text x="215.9" y="134.1">C387</text>
<text x="215.9" y="136.7">0.1UF</text>
<text x="135.9" y="143.9">VCC3V3</text>
<text x="209.9" y="138.6" transform="rotate(-90 209.9 138.6)">2</text>
<text x="153.7" y="202.7">VCC3V3</text>
<text x="283.2" y="202.7">VCC2V5</text>
<text x="147.3" y="210.2">P27</text>
<text x="297.8" y="211.9" transform="rotate(90 297.8 211.9)">D</text>
<text x="306.4" y="212.3" transform="rotate(-90 306.4 212.3)">S</text>
<text x="159.3" y="218.4" transform="rotate(-90 159.3 218.4)">2</text>
<text x="174.5" y="218.4" transform="rotate(-90 174.5 218.4)">2</text>
<text x="187.2" y="218.4" transform="rotate(-90 187.2 218.4)">2</text>
<text x="199.9" y="218.4" transform="rotate(-90 199.9 218.4)">2</text>
<text x="212.6" y="218.4" transform="rotate(-90 212.6 218.4)">2</text>
<text x="227.8" y="218.4" transform="rotate(-90 227.8 218.4)">2</text>
<text x="243.1" y="218.4" transform="rotate(-90 243.1 218.4)">2</text>
<text x="254.2" y="221" transform="rotate(90 254.2 221)">GREEN</text>
<text x="262.4" y="217.5" transform="rotate(90 262.4 217.5)">1</text>
<text x="266.4" y="220.5" transform="rotate(90 266.4 220.5)">D8</text>
<text x="147.3" y="223">1</text>
<text x="151.9" y="222.9" transform="rotate(-90 151.9 222.9)">DNA</text>
<text x="80.9" y="230.6">21</text>
<text x="158.2" y="229" transform="rotate(-90 158.2 229)">R395</text>
<text x="159.3" y="231.6" transform="rotate(-90 159.3 231.6)">1</text>
<text x="163.3" y="228.6" transform="rotate(-90 163.3 228.6)">4.7K</text>
<text x="173.4" y="229" transform="rotate(-90 173.4 229)">R396</text>
<text x="174.5" y="231.6" transform="rotate(-90 174.5 231.6)">1</text>
<text x="178.5" y="228.6" transform="rotate(-90 178.5 228.6)">4.7K</text>
<text x="186.1" y="229" transform="rotate(-90 186.1 229)">R397</text>
<text x="187.2" y="231.6" transform="rotate(-90 187.2 231.6)">1</text>
<text x="191.2" y="228.6" transform="rotate(-90 191.2 228.6)">4.7K</text>
<text x="198.8" y="229" transform="rotate(-90 198.8 229)">R398</text>
<text x="199.9" y="231.6" transform="rotate(-90 199.9 231.6)">1</text>
<text x="203.9" y="228.6" transform="rotate(-90 203.9 228.6)">4.7K</text>
<text x="211.5" y="229" transform="rotate(-90 211.5 229)">R399</text>
<text x="212.6" y="231.6" transform="rotate(-90 212.6 231.6)">1</text>
<text x="216.6" y="228.6" transform="rotate(-90 216.6 228.6)">4.7K</text>
<text x="226.8" y="229" transform="rotate(-90 226.8 229)">R400</text>
<text x="227.8" y="231.6" transform="rotate(-90 227.8 231.6)">1</text>
<text x="231.8" y="228.6" transform="rotate(-90 231.8 228.6)">4.7K</text>
<text x="242" y="229" transform="rotate(-90 242 229)">R401</text>
<text x="243.1" y="231.6" transform="rotate(-90 243.1 231.6)">1</text>
<text x="247.1" y="228.6" transform="rotate(-90 247.1 228.6)">25.5R</text>
<text x="262.4" y="228.6" transform="rotate(90 262.4 228.6)">2</text>
<text x="297.8" y="232.2" transform="rotate(90 297.8 232.2)">D</text>
<text x="306.4" y="232.6" transform="rotate(-90 306.4 232.6)">S</text>
<text x="81.3" y="238.3">2</text>
<text x="81.3" y="235.7">1</text>
<text x="492.8" y="238.3">23</text>
<text x="81.3" y="240.8">3</text>
<text x="81.3" y="243.3">4</text>
<text x="82.3" y="245.9">5</text>
<text x="492.8" y="240.8">24</text>
<text x="492.8" y="243.3">25</text>
<text x="492.8" y="245.9">26</text>
<text x="81.3" y="248.4">6</text>
<text x="81.3" y="251">7</text>
<text x="492.8" y="248.4">27</text>
<text x="492.8" y="251">28</text>
<text x="81.3" y="253.5">8</text>
<text x="81.3" y="256">9</text>
<text x="285.8" y="254.7">P31</text>
<text x="492.8" y="253.5">29</text>
<text x="492.8" y="256">30</text>
<text x="80.9" y="258.6">10</text>
<text x="80.9" y="261.1">11</text>
<text x="80.9" y="263.7">12</text>
<text x="275" y="258.6">DNA</text>
<text x="306.1" y="258.6">VCC3V3</text>
<text x="492.8" y="258.6">31</text>
<text x="492.8" y="261.1">32</text>
<text x="492.8" y="263.7">33</text>
<text x="80.9" y="266.2">13</text>
<text x="80.9" y="268.7">14</text>
<text x="250" y="265.7">L3</text>
<text x="492.8" y="266.2">34</text>
<text x="492.8" y="268.7">35</text>
<text x="80.9" y="271.3">15</text>
<text x="80.9" y="273.8">16</text>
<text x="238.5" y="271.2">1</text>
<text x="262.9" y="271.2">2</text>
<text x="492.8" y="271.3">36</text>
<text x="492.8" y="273.8">37</text>
<text x="80.9" y="276.4">17</text>
<text x="80.9" y="278.9">18</text>
<text x="80.9" y="281.4">19</text>
<text x="202.3" y="281.9" transform="rotate(-90 202.3 281.9)">1</text>
<text x="208.3" y="281.4">C388</text>
<text x="222.2" y="280.2">1</text>
<text x="229.9" y="280.2">C19</text>
<text x="286.1" y="281.9" transform="rotate(-90 286.1 281.9)">1</text>
<text x="292.1" y="281.4">C390</text>
<text x="308.6" y="280.2">1</text>
<text x="316.2" y="280.2">C391</text>
<text x="492.8" y="276.4">38</text>
<text x="492.8" y="278.9">39</text>
<text x="492.8" y="281.4">40</text>
<text x="80.9" y="284">20</text>
<text x="202.3" y="286" transform="rotate(-90 202.3 286)">2</text>
<text x="208.3" y="284">0.1UF</text>
<text x="222.2" y="286.5">2</text>
<text x="229.9" y="285.2">C3216</text>
<text x="229.9" y="282.7">10UF</text>
<text x="286.1" y="286" transform="rotate(-90 286.1 286)">2</text>
<text x="292.1" y="284">0.1UF</text>
<text x="308.6" y="286.5">2</text>
<text x="316.2" y="285.2">C3216</text>
<text x="316.2" y="282.7">10UF</text>
<text x="80.9" y="289.1">22</text>
<text x="146.6" y="299.7" transform="rotate(-90 146.6 299.7)">2</text>
<text x="252.5" y="296.2">L4</text>
<text x="123.2" y="300.4">P28</text>
<text x="167" y="300.4">P29</text>
<text x="241.1" y="301.7">1</text>
<text x="265.4" y="301.7">2</text>
<text x="121.9" y="311.9">DNA</text>
<text x="145.5" y="310.3" transform="rotate(-90 145.5 310.3)">R402</text>
<text x="150.6" y="309.9" transform="rotate(-90 150.6 309.9)">1.0K</text>
<text x="168.3" y="311.9">DNA</text>
<text x="208.3" y="311.9">C392</text>
<text x="146.6" y="312.9" transform="rotate(-90 146.6 312.9)">1</text>
<text x="202.3" y="316.4" transform="rotate(-90 202.3 316.4)">2</text>
<text x="202.3" y="312.4" transform="rotate(-90 202.3 312.4)">1</text>
<text x="208.3" y="314.5">0.1UF</text>
<text x="128.3" y="321.7">VCC3V3</text>
<text x="338.3" y="417.6">DAVID NAYLOR</text>
<text x="419.6" y="418.1">8</text>
<text x="432.3" y="418.1">37</text>
</g>
<g font-size="2.5" fill="#800080">
<text x="307.3" y="32.5">Q5</text>
<text x="307.3" y="52.8">Q6</text>
<text x="77.7" y="59.1">VEET1</text>
<text x="80.6" y="54">MH1</text>
<text x="70.3" y="64.2">TX_DISABLE</text>
<text x="73.2" y="61.7">TX_FAULT</text>
<text x="278.9" y="61" transform="rotate(-90 278.9 61)">Silkscreen:</text>
<text x="284" y="61" transform="rotate(-90 284 61)">Signal OK</text>
<text x="73.2" y="66.7">MOD_DEF2</text>
<text x="73.2" y="69.3">MOD_DEF1</text>
<text x="73.2" y="71.8">MOD_DEF0</text>
<text x="68.8" y="74.4">RATE_SELECT</text>
<text x="80.6" y="76.9">LOS</text>
<text x="77.7" y="79.4">VEER1</text>
<text x="77.7" y="82">VEER2</text>
<text x="77.7" y="84.5">VEER3</text>
<text x="80.6" y="87.1">RD-</text>
<text x="80.6" y="89.6">RD+</text>
<text x="77.7" y="92.1">VEER4</text>
<text x="79.2" y="94.7">VCCR</text>
<text x="77.7" y="99.8">VEET2</text>
<text x="79.2" y="97.2">VCCT</text>
<text x="77.7" y="107.4">VEET3</text>
<text x="80.6" y="102.3">TD+</text>
<text x="80.6" y="104.8">TD-</text>
<text x="80.6" y="112.5">MH2</text>
<text x="299.7" y="210.3">Q7</text>
<text x="73" y="231.8">MH1</text>
<text x="299.7" y="230.6">Q8</text>
<text x="65.6" y="239.5">TX_FAULT</text>
<text x="70.1" y="236.9">VEET1</text>
<text x="271.3" y="238.8" transform="rotate(-90 271.3 238.8)">Silkscreen:</text>
<text x="276.4" y="238.8" transform="rotate(-90 276.4 238.8)">Signal OK</text>
<text x="62.7" y="242">TX_DISABLE</text>
<text x="65.6" y="244.5">MOD_DEF2</text>
<text x="65.6" y="247.1">MOD_DEF1</text>
<text x="65.6" y="249.6">MOD_DEF0</text>
<text x="61.2" y="252.2">RATE_SELECT</text>
<text x="70.1" y="257.2">VEER1</text>
<text x="73" y="254.7">LOS</text>
<text x="70.1" y="259.8">VEER2</text>
<text x="70.1" y="262.3">VEER3</text>
<text x="70.1" y="269.9">VEER4</text>
<text x="73" y="264.9">RD-</text>
<text x="73" y="267.4">RD+</text>
<text x="71.5" y="272.5">VCCR</text>
<text x="71.5" y="275">VCCT</text>
<text x="70.1" y="277.6">VEET2</text>
<text x="73" y="280.1">TD+</text>
<text x="70.1" y="285.2">VEET3</text>
<text x="73" y="282.6">TD-</text>
<text x="73" y="290.3">MH2</text>
</g>
<g font-size="2.5" fill="#008000">
<text x="317.5" y="35.1">IIC_SDA_SFP1</text>
<text x="266.8" y="40.7" transform="rotate(90 266.8 40.7)">A</text>
<text x="154.4" y="47.2" transform="rotate(-90 154.4 47.2)">1</text>
<text x="266.4" y="50.6" transform="rotate(90 266.4 50.6)">K</text>
<text x="317.5" y="55.4">IIC_SCL_SFP1</text>
<text x="99.1" y="63">SFP1_TX_DISABLE</text>
<text x="99.1" y="65.5">SFP1_IIC_SDA</text>
<text x="99.1" y="60.5">SFP1_TX_FAULT</text>
<text x="99.1" y="70.6">SFP1_TCVR_PRESENT_B</text>
<text x="99.1" y="68.1">SFP1_IIC_SCL</text>
<text x="495.9" y="66.7">MH3</text>
<text x="495.9" y="69.3">MH4</text>
<text x="495.9" y="71.8">MH5</text>
<text x="99.1" y="73.2">SFP1_RATE_SEL</text>
<text x="99.1" y="75.7">SFP1_LOS</text>
<text x="277.9" y="75.6">1</text>
<text x="495.9" y="74.4">MH6</text>
<text x="495.9" y="76.9">MH7</text>
<text x="494.5" y="82">MH39</text>
<text x="495.9" y="79.4">MH8</text>
<text x="99.1" y="88.4">SFP1_RXP</text>
<text x="99.1" y="85.9">SFP1_RXN</text>
<text x="494.5" y="84.5">MH10</text>
<text x="494.5" y="87.1">MH11</text>
<text x="494.5" y="89.6">MH12</text>
<text x="494.5" y="92.1">MH13</text>
<text x="494.5" y="94.7">MH14</text>
<text x="99.1" y="101.1">SFP1_TXP</text>
<text x="494.5" y="97.2">MH15</text>
<text x="494.5" y="99.8">MH16</text>
<text x="99.1" y="103.6">SFP1_TXN</text>
<text x="494.5" y="102.3">MH17</text>
<text x="494.5" y="104.8">MH18</text>
<text x="494.5" y="107.4">MH19</text>
<text x="494.5" y="109.9">MH20</text>
<text x="137.2" y="126.4">1</text>
<text x="137.2" y="129">2</text>
<text x="171.2" y="126.4">1</text>
<text x="171.2" y="129">2</text>
<text x="309.9" y="212.9">IIC_SDA_SFP2</text>
<text x="259.2" y="218.5" transform="rotate(90 259.2 218.5)">A</text>
<text x="146.7" y="225" transform="rotate(-90 146.7 225)">1</text>
<text x="258.8" y="228.4" transform="rotate(90 258.8 228.4)">K</text>
<text x="309.9" y="233.2">IIC_SCL_SFP2</text>
<text x="91.4" y="238.3">SFP2_TX_FAULT</text>
<text x="488.3" y="239.5">MH3</text>
<text x="91.4" y="245.9">SFP2_IIC_SCL</text>
<text x="91.4" y="243.3">SFP2_IIC_SDA</text>
<text x="91.4" y="240.8">SFP2_TX_DISABLE</text>
<text x="488.3" y="242">MH4</text>
<text x="488.3" y="244.5">MH5</text>
<text x="91.4" y="248.4">SFP2_TCVR_PRESENT_B</text>
<text x="91.4" y="251">SFP2_RATE_SEL</text>
<text x="488.3" y="247.1">MH6</text>
<text x="488.3" y="249.6">MH7</text>
<text x="91.4" y="253.5">SFP2_LOS</text>
<text x="270.3" y="253.4">11</text>
<text x="486.8" y="254.7">MH39</text>
<text x="486.8" y="257.2">MH10</text>
<text x="488.3" y="252.2">MH8</text>
<text x="91.4" y="263.7">SFP2_RXN</text>
<text x="486.8" y="259.8">MH11</text>
<text x="486.8" y="262.3">MH12</text>
<text x="91.4" y="266.2">SFP2_RXP</text>
<text x="486.8" y="264.9">MH13</text>
<text x="486.8" y="267.4">MH14</text>
<text x="486.8" y="269.9">MH15</text>
<text x="486.8" y="272.5">MH16</text>
<text x="486.8" y="275">MH17</text>
<text x="91.4" y="281.4">SFP2_TXN</text>
<text x="91.4" y="278.9">SFP2_TXP</text>
<text x="486.8" y="277.6">MH18</text>
<text x="486.8" y="280.1">MH19</text>
<text x="486.8" y="282.6">MH20</text>
<text x="129.5" y="304.2">1</text>
<text x="163.6" y="304.2">1</text>
<text x="129.5" y="306.8">2</text>
<text x="163.6" y="306.8">2</text>
</g>
<g font-size="2.1" fill="#000080">
<text x="310.3" y="39.9" transform="rotate(90 310.3 39.9)">G</text>
<text x="315.2" y="38.1" transform="rotate(90 315.2 38.1)">Q5</text>
<text x="302.5" y="43.2" transform="rotate(90 302.5 43.2)">BSS138</text>
<text x="315.2" y="58.4" transform="rotate(90 315.2 58.4)">Q6</text>
<text x="302.5" y="63.5" transform="rotate(90 302.5 63.5)">BSS138</text>
<text x="310.3" y="60.2" transform="rotate(90 310.3 60.2)">G</text>
<text x="307.5" y="215.9" transform="rotate(90 307.5 215.9)">Q7</text>
<text x="294.8" y="221" transform="rotate(90 294.8 221)">BSS138</text>
<text x="302.7" y="217.7" transform="rotate(90 302.7 217.7)">G</text>
<text x="302.7" y="238" transform="rotate(90 302.7 238)">G</text>
<text x="307.5" y="236.2" transform="rotate(90 307.5 236.2)">Q8</text>
<text x="294.8" y="241.3" transform="rotate(90 294.8 241.3)">BSS138</text>
</g>
<g font-size="1.8" fill="#000080">
<text x="299.9" y="44.9" transform="rotate(90 299.9 44.9)">NCHANFET</text>
<text x="299.9" y="65.2" transform="rotate(90 299.9 65.2)">NCHANFET</text>
<text x="292.3" y="222.7" transform="rotate(90 292.3 222.7)">NCHANFET</text>
<text x="292.3" y="243" transform="rotate(90 292.3 243)">NCHANFET</text>
</g>
<g font-size="1.8" fill="#800080">
<text x="382.3" y="386">TITLE</text>
<text x="382.3" y="405.3">SIZE</text>
<text x="391.9" y="405.3">DWG NO</text>
<text x="531.4" y="405.3">REV</text>
<text x="331.5" y="414.7">DRAWN BY</text>
<text x="382.3" y="414.7">SCALE</text>
<text x="407.7" y="414.7">SHEET</text>
<text x="425.7" y="414.9">of</text>
</g>
</svg>
